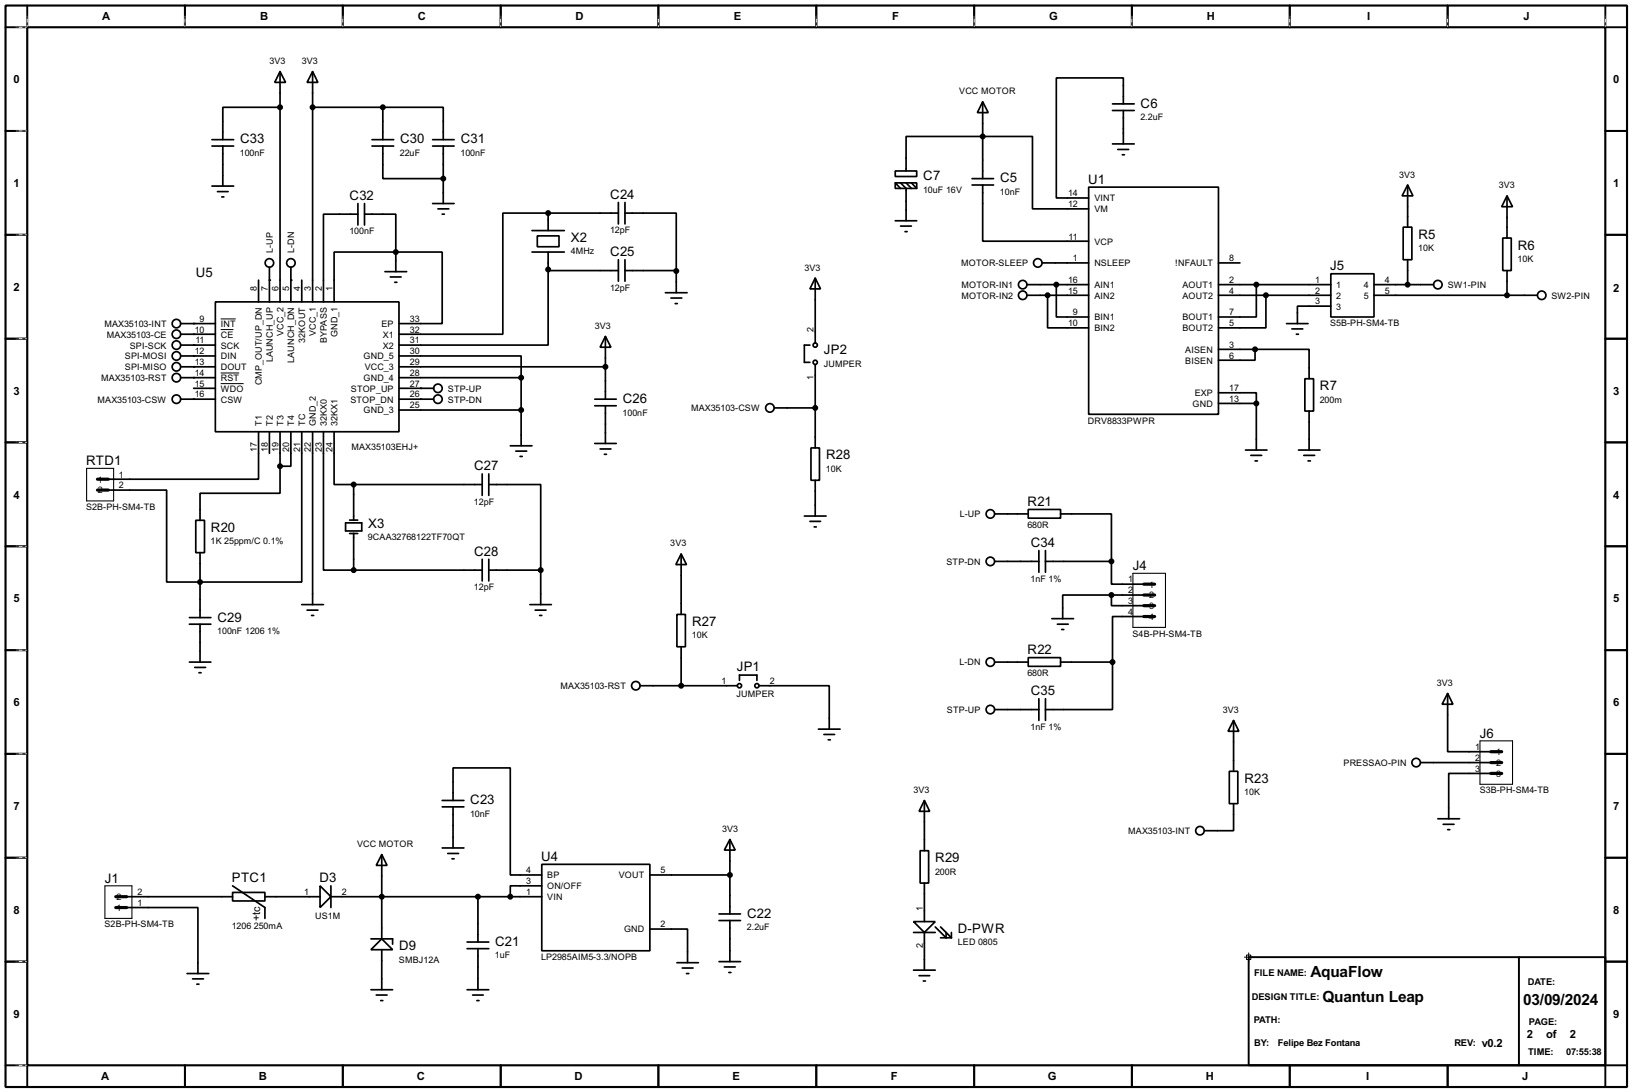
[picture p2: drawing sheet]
<svg xmlns="http://www.w3.org/2000/svg" width="383mm" height="256mm" viewBox="0 0 383 256" stroke-linecap="round" stroke-linejoin="round" font-family="sans-serif">
<path d="M1.3 1.3h381v254h-381zM6.4 6.4h370.8v243.8h-370.8z" fill="none" stroke="#000" stroke-width=".5"/>
<g fill="none" stroke="#000" stroke-width=".45">
<path d="M6.4 1.3v5.1h-5.1M43.5 1.3v5.1M80.6 1.3v5.1M117.7 1.3v5.1M154.7 1.3v5.1M191.8 1.3v5.1M228.9 1.3v5.1M266 1.3v5.1M303.1 1.3v5.1M340.2 1.3v5.1M377.2 1.3v5.1h5.1M1.3 30.8h5.1"/>
<path d="M377.2 30.8h5.1M1.3 55.2h5.1M377.2 55.2h5.1M1.3 79.6h5.1M377.2 79.6h5.1M1.3 103.9h5.1M377.2 103.9h5.1M1.3 128.3h5.1M377.2 128.3h5.1M1.3 152.7h5.1M377.2 152.7h5.1M1.3 177.1h5.1"/>
<path d="M377.2 177.1h5.1M1.3 201.5h5.1M377.2 201.5h5.1M1.3 225.9h5.1M293.4 224.8h83.8v25.4h-83.8zM356.9 224.8v25.4M377.2 225.9h5.1M1.3 250.2h5.1v5.1M43.5 250.2v5.1M80.6 250.2v5.1M117.7 250.2v5.1M154.7 250.2v5.1"/>
<path d="M191.8 250.2v5.1M228.9 250.2v5.1M266 250.2v5.1M303.1 250.2v5.1M340.2 250.2v5.1M382.3 250.2h-5.1v5.1"/>
</g>
<g fill="none" stroke="#fff" stroke-width=".23">
<path d="M3.9 6.4h2.3M6.4 3.9v2.3M43.5 3.9v2.3M80.6 3.9v2.3M117.7 3.9v2.3M154.7 3.9v2.3M191.8 3.9v2.3M228.9 3.9v2.3M266 3.9v2.3M303.1 3.9v2.3M340.2 3.9v2.3M377.2 3.9v2.3"/>
<path d="M3.9 30.8h2.3M3.9 55.2h2.3M3.9 79.6h2.3M3.9 103.9h2.3M3.9 128.3h2.3M3.9 152.7h2.3M3.9 177.1h2.3M3.9 201.5h2.3M3.9 225.9h2.3M3.9 250.2h2.3"/>
</g>
<g fill="none" stroke="#000" stroke-width=".23" stroke-dasharray=".5 1">
<path d="M3.9 6.4h2.3M6.4 3.9v2.3M43.5 3.9v2.3M80.6 3.9v2.3M117.7 3.9v2.3M154.7 3.9v2.3M191.8 3.9v2.3M228.9 3.9v2.3M266 3.9v2.3M303.1 3.9v2.3M340.2 3.9v2.3M377.2 3.9v2.3"/>
<path d="M3.9 30.8h2.3M3.9 55.2h2.3M3.9 79.6h2.3M3.9 103.9h2.3M3.9 128.3h2.3M3.9 152.7h2.3M3.9 177.1h2.3M3.9 201.5h2.3M3.9 225.9h2.3M3.9 250.2h2.3"/>
</g>
<path d="M51.9 74.9h3.5M51.9 77.4h3M51.9 87.6h4.3M51.9 90.1h5.4M292.4 224.8h2M292.9 224.3h1v1.1h-1zM293.4 223.8v2.1" fill="none" stroke="#000" stroke-width=".23"/>
<g fill="none" stroke="#000" stroke-width=".4">
<path d="M65.8 16.8l1.3 2.6h-2.5zM65.8 16.8v54.1M73.5 16.8l1.2 2.6h-2.5zM73.5 16.8v54.1M49.8 34.3h5.1M49.8 32.8h5.1M52.4 34.3v9.4M65.8 25.2h-13.4v7.6M73.5 25.2h16.5M87.4 34.3h5.1M87.4 32.8h5.1M90 25.2h14.2v7.6"/>
<path d="M90 34.3v7.7h14.2M90 25.2v7.6M101.7 34.3h5M101.7 32.8h5M104.2 34.3v13.5M230.9 23.9l1.3 2.6h-2.5zM230.9 23.9v18.1M261.4 26h5.1M261.4 24.4h5.1M261.4 33.8h5.1M262.7 35.1h2.5M263.7 36.4h.5"/>
<path d="M264 24.4v-6.1h-15.8v28.2h7.6M264 26v7.8M49.8 43.7h5.1M51.1 45h2.5M52.1 46.3h.5M84.1 50.3h-8.1v20.6M84.1 47.8v5.1M85.7 50.3h7.3v8.9M85.7 47.8v5.1M93 59.2h-14.5v11.7M93 59.2h10.9v16.8h-10.1M93 59.2v4.6"/>
<path d="M101.7 47.8h5M102.9 49.1h2.6M103.9 50.3h.5M125 54.2h7.6M125 59.2h7.6M126.3 55.4h5.1v2.6h-5.1zM128.8 50.1h-10.6v28.4h-24.4M128.8 50.1v4.1M128.8 59.2v4.1M128.8 50.1h16.5M145.3 47.6v5M146.9 50.1h12v13.6"/>
<path d="M146.9 47.6v5M210.4 40.2h5v1.3h-5zM210.4 43h5v1.3h-5zM210.4 43l1.2 1.3M210.4 51.9h5M211.6 43l1.3 1.3v7.6M211.6 53.1h2.6M212.7 54.4h.5M212.9 40.2v-8.1h29.7v17h13.2M212.9 43l1.3 1.3M214.2 43l1.2 1.3M228.4 43.5h5.1"/>
<path d="M228.4 42h5.1M230.9 43.5v13.2h24.9M255.8 44h30.5v53.3h-30.5zM329.7 53.4h2.1v7.6h-2.1zM330.8 43.5l1.2 2.5h-2.5zM330.8 43.5v9.9M353.1 55.9h2v7.7h-2zM354.1 46l1.3 2.6h-2.5zM354.1 46v9.9M42.5 76h8.1M42.5 78.5h8.1M50.6 70.9h43.2v30.5h-43.2z"/>
<path d="M60.8 65.8v5.1M63.3 62.8v8.1M68.4 62.8v8.1M70.9 65.8v5.1M90.5 63.8h5.1M91.7 65.1h2.6M92.8 66.3h.5M128.8 63.3v.3h16.5M128.8 63.3v17.8h-35M142.3 79l1.3 2.6h-2.6zM142.3 79v14.8M145.3 61v5.1"/>
<path d="M146.9 63.6h12.2l-.2 .1M146.9 61v5.1M156.4 68.8h5.1M157.7 70h2.5M158.7 71.3h.5M158.9 63.7v5.1M191.6 65.3l1.2 2.6h-2.5zM191.6 65.3v15.3M241.4 66.9h14.4M241.4 69.4h14.4M244.9 61.8h10.9M246.2 69.4v7.6h9.6"/>
<path d="M248.2 66.9v7.6h7.6M286.3 66.9h26.4M286.3 69.4h26.4M286.3 61.8h5.1M295.2 66.9v7.6h-8.9M297.5 69.4v7.6h-11.2M302.3 76h5.1M303.6 77.3h2.5M304.6 78.5h.5M312.7 64.3h10.2v10.2h-10.2zM312.7 71.9h-7.8v4.1M322.9 66.9h14"/>
<path d="M322.9 69.4h38.3M330.8 61v5.9M354.1 63.6v5.8M42.5 86.2h8.1M42.5 88.7h8.1M42.5 93.8h8.1M42.5 81.1h8.1M42.5 83.6h8.1M45.5 91.2h5.1M93.8 83.6h28.7v5.1M93.8 86.2h48.5M93.8 88.7h28.7"/>
<path d="M93.8 96.3h28.7M93.8 93.8h8.1M93.8 91.2h8.1M122.5 88.7v16M139.8 95.3h5M139.8 93.8h5M142.3 95.3v8.9M181.9 95.8h9.7M190.3 81.1h-1.3v4h1.3M191.6 85.7v19.5M286.3 92.3h8.9v2.5M286.3 94.8h8.9"/>
<path d="M286.3 82.1h8.6M294.9 82.1h12.7v6.9M294.9 82.1v2.5h-8.6M295.2 94.8v10.9M306.6 89h2.1v7.6h-2.1zM307.6 96.6v9.1M60.8 101.4v11.2h-35.3M63.3 101.4v5.1M65.8 109.5v6.4h-18.8v6.3M65.8 101.4v8.1M68.4 101.4v8.1h-2.6M70.9 101.4v35.3h-31.7v-21.6h-13.7"/>
<path d="M73.5 101.4v40.6M76 101.4v32.5h7.1M78.5 101.4v12.4h4.6M83.1 113.8h30.2M83.1 113.8v8.4M113.3 111.3v5.1M114.9 113.8h12.2v20.1M114.9 111.3v5.1M119.9 104.7h5.1M121.2 106h2.6M122.2 107.2h.5M139.8 104.2h5"/>
<path d="M141 105.5h2.6M142 106.7h.5M190.6 105.2h2v7.6h-2zM191.6 112.8v8.4M241.6 119.7h7.6v2h-7.6zM292.7 105.7h5M293.9 107h2.6M294.9 108.3h.6M305.1 105.7h5.1M306.4 107h2.5M307.4 108.3h.5M46 122.2h2.1v7.6h-2.1z"/>
<path d="M47 129.8v15.3M81.2 122.8h3.8v1.9h-3.8zM82.2 125.3h1.9M82.2 122.2h1.9M83.1 125.3v8.6M83.1 133.9h30.2M113.3 131.4v5.1M114.9 133.9h12.2M114.9 131.4v5.1M127.1 133.9v8.1M160.1 130.1l1.2 2.5h-2.5zM160.1 130.1v14.2"/>
<path d="M189 121.2h5.1M190.3 122.5h2.5M191.3 123.8h.5M233.7 120.7h7.9M233.7 131.9h10.4M244.1 129.3v5.1M245.7 131.9h15.5M245.7 129.3v5.1M249.2 120.7h12v11.2M261.2 139.8h-11.5v5.5M261.2 139.8v2.5h7.6M261.2 131.9v5.3h7.6"/>
<path d="M261.2 139.8h7.6M44.5 155.5h5.1M44.5 146.6h5.1M44.5 145.1h5.1M45.8 156.8h2.5M46.8 158h.5M47 146.6v8.9M70.9 142h5.1M72.2 143.3h2.5M73.2 144.6h.5M124.5 142h5.1M125.8 143.3h2.5"/>
<path d="M126.8 144.6h.5M159.1 144.3h2v7.6h-2zM160.1 151.9v9.2M173.8 159.8v-1.2h4.1v1.2M233.7 155.5h7.9M241.6 154.5h7.6v2h-7.6zM247.2 145.3h5.1M248.5 146.6h2.5M249.2 155.5h12.2M249.5 147.9h.5M261.4 155.5v11.2h-15.7M268.8 144.8h-7.4v10.7"/>
<path d="M150.4 161.1h22.9M178.4 161.1h16.5v10.2M192.3 171.3h5.1M193.6 172.5h2.5M194.6 173.8h.5M233.7 166.7h10.4M244.1 164.1v5.1M245.7 164.1v5.1M289.9 169.2l1.2 2.6h-2.5zM289.9 169.2v12M333.8 179.1h16.5M340.2 162.9l1.2 2.5h-2.5z"/>
<path d="M340.2 162.9v13.7h10.1M103.9 199.2h5.1M103.9 189.5h5.1M103.9 188h5.1M106.5 188v-7.6h13.4v25.1h7.4M106.5 189.5v9.7M171.5 197.2l1.3 2.5h-2.6zM171.5 197.2v17.5M216.2 199.8h2v7.6h-2zM217.2 188l1.3 2.6h-2.5zM217.2 188v11.8M288.9 181.2h2v7.6h-2z"/>
<path d="M289.9 188.8v6.3h-6.9M337.9 192.3h5.1M339.1 193.6h2.6M340.2 194.9h.5M350.3 181.7h-9.9v10.6M29.8 213.2h16.7v15.5M29.8 210.6h24.9M54.7 209.6h7.6v2h-7.6zM54.7 208.1l7.6 5.1v2.5M62.3 210.6h12.9M75.2 208.1l2.6 2.5-2.6 2.6zM77.8 210.6h49.5"/>
<path d="M77.8 208.1v5.1M89.7 200.7l1.3 2.6h-2.6zM89.7 200.7v9.7h.3v.7l-.3-.5v9.9M105.2 200.5h2.6M106.2 201.7h.5M112.3 210.6v10.7M127.3 203h25.4v20.3h-25.4zM127.3 208.1h-7.4v2.5M152.7 218.2h8.9v7.9M152.7 205.5h18.8M169 216.2h5M169 214.7h5"/>
<path d="M171.5 216.2v9.7M214.7 216.5h5.1l-2.6 2.5zM214.7 219h5.1M217.2 207.4v9.1M217.2 219v8.9M219.8 217.7l2.5 2.6v-1.3M221 217.7l2.6 2.6M223.6 219v1.3M44 228.7h5.1M45.3 229.9h2.5M46.3 231.2h.5M87.2 232.5h5.1"/>
<path d="M87.2 220.5h5.1v1.3M88.4 233.7h2.6M89.5 235h.5M89.7 220.5l2.6 2.6h-5.1zM89.7 223.1v9.4M109.8 232.5h5.1M109.8 222.8h5.1M109.8 221.3h5.1M111.1 233.7h2.5M112.1 235h.5M112.3 222.8v9.7M159.1 226.1h5"/>
<path d="M160.3 227.4h2.6M161.3 228.7h.6M169 225.9h5M170.2 227.1h2.6M171.3 228.4h.5M214.7 227.9h5.1M216 229.2h2.5M217 230.4h.5M221 220.3h2.6"/>
<circle cx="41.4" cy="78.5" r="1"/>
<circle cx="41.4" cy="76" r="1"/>
<circle cx="63.3" cy="61.8" r="1"/>
<circle cx="68.3" cy="61.8" r="1"/>
<circle cx="240.3" cy="66.9" r="1"/>
<circle cx="240.3" cy="69.4" r="1"/>
<circle cx="243.8" cy="61.8" r="1"/>
<circle cx="337.8" cy="66.9" r="1"/>
<circle cx="362.2" cy="69.4" r="1"/>
<circle cx="41.4" cy="83.6" r="1"/>
<circle cx="41.4" cy="86.2" r="1"/>
<circle cx="41.4" cy="93.8" r="1"/>
<circle cx="41.4" cy="81.1" r="1"/>
<circle cx="41.4" cy="88.7" r="1"/>
<circle cx="102.9" cy="91.2" r="1"/>
<circle cx="102.9" cy="93.8" r="1"/>
<circle cx="180.9" cy="95.8" r="1"/>
<circle cx="191.5" cy="81.1" r=".5"/>
<circle cx="191.5" cy="85.1" r=".5"/>
<circle cx="232.7" cy="120.7" r="1"/>
<circle cx="232.7" cy="131.9" r="1"/>
<circle cx="232.7" cy="155.5" r="1"/>
<circle cx="149.4" cy="161.1" r="1"/>
<circle cx="173.7" cy="161.1" r=".5"/>
<circle cx="177.8" cy="161.1" r=".5"/>
<circle cx="232.7" cy="166.7" r="1"/>
<circle cx="332.7" cy="179.1" r="1"/>
<circle cx="281.9" cy="195.1" r="1"/>
</g>
<g fill="#000">
<circle cx="45.5" cy="76" r=".2"/>
<circle cx="45.5" cy="78.5" r=".2"/>
<circle cx="63.3" cy="65.8" r=".2"/>
<circle cx="68.4" cy="65.8" r=".2"/>
<circle cx="45.5" cy="83.6" r=".2"/>
<circle cx="45.5" cy="88.7" r=".2"/>
<circle cx="45.5" cy="81.1" r=".2"/>
<circle cx="45.5" cy="93.8" r=".2"/>
<circle cx="45.5" cy="86.2" r=".2"/>
<circle cx="98.9" cy="93.8" r=".2"/>
<circle cx="98.9" cy="91.2" r=".2"/>
</g>
<g fill="#000" stroke="#000" stroke-width=".4">
<circle cx="65.8" cy="25.2" r=".5"/>
<circle cx="73.4" cy="25.2" r=".5"/>
<circle cx="89.9" cy="25.2" r=".5"/>
<circle cx="230.9" cy="32.1" r=".5"/>
<circle cx="93" cy="59.2" r=".5"/>
<circle cx="104.1" cy="42" r=".5"/>
<circle cx="128.8" cy="50.1" r=".5"/>
<circle cx="128.8" cy="63.3" r=".5"/>
<circle cx="158.9" cy="63.7" r=".5"/>
<circle cx="246.1" cy="69.4" r=".5"/>
<circle cx="248.2" cy="66.9" r=".5"/>
<circle cx="295.2" cy="66.9" r=".5"/>
<circle cx="297.4" cy="69.4" r=".5"/>
<circle cx="330.7" cy="66.9" r=".5"/>
<circle cx="354.1" cy="69.4" r=".5"/>
<circle cx="122.4" cy="96.3" r=".5"/>
<circle cx="122.4" cy="88.7" r=".5"/>
<circle cx="142.2" cy="86.2" r=".5"/>
<circle cx="191.5" cy="95.8" r=".5"/>
<circle cx="294.9" cy="82.1" r=".5"/>
<circle cx="295.2" cy="94.8" r=".5"/>
<circle cx="65.8" cy="109.5" r=".5"/>
<circle cx="83.1" cy="113.8" r=".5"/>
<circle cx="47" cy="136.7" r=".5"/>
<circle cx="83.1" cy="133.9" r=".5"/>
<circle cx="127" cy="133.9" r=".5"/>
<circle cx="261.1" cy="139.8" r=".5"/>
<circle cx="261.1" cy="131.9" r=".5"/>
<circle cx="261.4" cy="155.5" r=".5"/>
<circle cx="160" cy="161.1" r=".5"/>
<circle cx="89.7" cy="210.6" r=".5"/>
<circle cx="112.3" cy="210.6" r=".5"/>
<circle cx="119.9" cy="210.6" r=".5"/>
<circle cx="171.5" cy="205.5" r=".5"/>
</g>
<path d="M22.9 112.6h2.6M22.9 115.1h2.6M268.8 137.2h2.5M268.8 139.8h2.5M268.8 142.3h2.5M268.8 144.8h2.5M350.3 176.6h2.6M350.3 179.1h2.6M350.3 181.7h2.6M27.2 213.2h2.6M27.2 210.6h2.6" fill="none" stroke="#000" stroke-width=".75"/>
<path d="M20.4 110h6.3v7.7h-6.3zM266.2 134.7h7.7v12.7h-7.7zM347.8 174h7.6v10.2h-7.6zM24.7 208.1h6.3v7.6h-6.3z" fill="none" stroke="#000" stroke-width=".25"/>
<g font-size="4.1">
<text x="308" y="229.5">AquaFlow</text>
<text x="310.7" y="235.4">Quantun Leap</text>
<text x="357.9" y="236.1">03/09/2024</text>
</g>
<g font-size="3.5">
<text x="268" y="25.4">C6</text>
<text x="56.4" y="33.7">C33</text>
<text x="94" y="33.7">C30</text>
<text x="108.3" y="33.7">C31</text>
<text x="82.2" y="47">C32</text>
<text x="143.4" y="46.7">C24</text>
<text x="217" y="42.3">C7</text>
<text x="235" y="42.9">C5</text>
<text x="255.7" y="43.1">U1</text>
<text x="134.2" y="56.8">X2</text>
<text x="333.3" y="56.1">R5</text>
<text x="356.7" y="58.6">R6</text>
<text x="46" y="65">U5</text>
<text x="143.4" y="60.2">C25</text>
<text x="312.6" y="63.5">J5</text>
<text x="193.6" y="83.3">JP2</text>
<text x="146.4" y="94.7">C26</text>
<text x="310.2" y="91.7">R7</text>
<text x="194.1" y="107.9">R28</text>
<text x="20.3" y="109.3">RTD1</text>
<text x="111.4" y="110.5">C27</text>
<text x="241.5" y="118.9">R21</text>
<text x="49.6" y="124.9">R20</text>
<text x="86.5" y="123.9">X3</text>
<text x="111.4" y="130.6">C28</text>
<text x="242.2" y="128.5">C34</text>
<text x="266.2" y="133.9">J4</text>
<text x="51.1" y="146">C29</text>
<text x="162.6" y="147">R27</text>
<text x="241.5" y="153.7">R22</text>
<text x="173.1" y="157.7">JP1</text>
<text x="242.2" y="163.3">C35</text>
<text x="347.7" y="173.3">J6</text>
<text x="292.4" y="183.9">R23</text>
<text x="110.5" y="188.9">C23</text>
<text x="127.2" y="202.1">U4</text>
<text x="219.8" y="202.5">R29</text>
<text x="24.6" y="207.4">J1</text>
<text x="54.5" y="207.3">PTC1</text>
<text x="75.1" y="207.3">D3</text>
<text x="175.6" y="215.6">C22</text>
<text x="225.1" y="219.2">D-PWR</text>
<text x="93.8" y="223.2">D9</text>
<text x="116.4" y="222.2">C21</text>
</g>
<g font-size="3">
<text x="24" y="4.6">A</text>
<text x="61.1" y="4.6">B</text>
<text x="98.2" y="4.6">C</text>
<text x="135.2" y="4.6">D</text>
<text x="172.4" y="4.6">E</text>
<text x="209.6" y="4.6">F</text>
<text x="246.5" y="4.6">G</text>
<text x="283.6" y="4.6">H</text>
<text x="321.2" y="4.6">I</text>
<text x="358" y="4.6">J</text>
<text x="3.2" y="19.5">0</text>
<text x="379.1" y="19.5">0</text>
<text x="3.2" y="44">1</text>
<text x="379.1" y="44">1</text>
<text x="3.2" y="68.4">2</text>
<text x="379.1" y="68.6">2</text>
<text x="3.2" y="92.7">3</text>
<text x="379.1" y="92.7">3</text>
<text x="3.2" y="117.1">4</text>
<text x="379.1" y="117.1">4</text>
<text x="3.2" y="141.5">5</text>
<text x="379.1" y="141.5">5</text>
<text x="3.2" y="165.9">6</text>
<text x="379.1" y="165.9">6</text>
<text x="3.2" y="190.3">7</text>
<text x="379.1" y="190.3">7</text>
<text x="3.2" y="214.7">8</text>
<text x="379.1" y="214.7">8</text>
<text x="3.2" y="239.1">9</text>
<text x="379.1" y="239.1">9</text>
<text x="348.2" y="246">v0.2</text>
<text x="358.8" y="243.9">2</text>
<text x="363.3" y="243.9">of</text>
<text x="368.9" y="243.9">2</text>
<text x="23.8" y="253.8">A</text>
<text x="60.8" y="253.8">B</text>
<text x="97.9" y="253.8">C</text>
<text x="135" y="253.8">D</text>
<text x="172.1" y="253.8">E</text>
<text x="209.3" y="253.8">F</text>
<text x="246.2" y="253.8">G</text>
<text x="283.3" y="253.8">H</text>
<text x="321" y="253.8">I</text>
<text x="357.7" y="253.8">J</text>
</g>
<text font-size="2.9" x="61.1" y="216.3" transform="rotate(-90 61.1 216.3)">+tc</text>
<g font-size="2.5">
<text x="294.7" y="229.3">FILE NAME:</text>
<text x="359" y="231.3">DATE:</text>
<text x="294.1" y="234.9">DESIGN TITLE:</text>
<text x="294.6" y="240.2">PATH:</text>
<text x="294.7" y="245.8">BY:</text>
<text x="300.3" y="245.8">Felipe Bez Fontana</text>
<text x="341.7" y="245.8">REV:</text>
<text x="359.2" y="240.7">PAGE:</text>
<text x="359" y="247.8">TIME:</text>
<text x="368" y="247.8">07:55:38</text>
</g>
<g font-size="2.4">
<text x="63.3" y="15.1">3V3</text>
<text x="70.9" y="15.1">3V3</text>
<text x="225.4" y="22.2">VCC MOTOR</text>
<text x="268" y="28.2">2.2uF</text>
<text x="56.4" y="36.6">100nF</text>
<text x="94" y="36.6">22uF</text>
<text x="108.2" y="36.6">100nF</text>
<text x="328.8" y="41.7">3V3</text>
<text x="216.9" y="45.2">10uF 16V</text>
<text x="235" y="45.8">10nF</text>
<text x="251" y="46.1">14</text>
<text x="257.1" y="47.3">VINT</text>
<text x="352.2" y="44.3">3V3</text>
<text x="251" y="48.7">12</text>
<text x="257.1" y="49.9">VM</text>
<text x="64.1" y="59.4" transform="rotate(-90 64.1 59.4)">L-UP</text>
<text x="69.2" y="59.4" transform="rotate(-90 69.2 59.4)">L-DN</text>
<text x="82.1" y="55">100nF</text>
<text x="134.1" y="59.8">4MHz</text>
<text x="143.4" y="54.8">12pF</text>
<text x="251.1" y="56.3">11</text>
<text x="257.1" y="57.5">VCP</text>
<text x="333.3" y="59">10K</text>
<text x="189" y="63.5">3V3</text>
<text x="225.8" y="62.6">MOTOR-SLEEP</text>
<text x="252.1" y="61.4">1</text>
<text x="257.1" y="62.6">NSLEEP</text>
<text x="276.1" y="62.6">!NFAULT</text>
<text x="288.9" y="61.4">8</text>
<text x="356.6" y="61.5">10K</text>
<text x="60.4" y="68.4" transform="rotate(-90 60.4 68.4)">8</text>
<text x="62.9" y="68.4" transform="rotate(-90 62.9 68.4)">7</text>
<text x="65.4" y="68.4" transform="rotate(-90 65.4 68.4)">6</text>
<text x="68" y="68.4" transform="rotate(-90 68 68.4)">5</text>
<text x="70.5" y="68.4" transform="rotate(-90 70.5 68.4)">4</text>
<text x="73.1" y="68.4" transform="rotate(-90 73.1 68.4)">3</text>
<text x="75.6" y="68.4" transform="rotate(-90 75.6 68.4)">2</text>
<text x="78.1" y="68.4" transform="rotate(-90 78.1 68.4)">1</text>
<text x="143.4" y="68.3">12pF</text>
<text x="225.9" y="67.7">MOTOR-IN1</text>
<text x="225.9" y="70.2">MOTOR-IN2</text>
<text x="251" y="66.4">16</text>
<text x="251" y="69">15</text>
<text x="257.1" y="67.7">AIN1</text>
<text x="257.1" y="70.2">AIN2</text>
<text x="277.8" y="67.7">AOUT1</text>
<text x="277.8" y="70.2">AOUT2</text>
<text x="288.9" y="66.4">2</text>
<text x="288.9" y="69">4</text>
<text x="309" y="66.4">1</text>
<text x="309" y="69">2</text>
<text x="309" y="71.5">3</text>
<text x="314" y="67.7">1</text>
<text x="314" y="70.2">2</text>
<text x="320.5" y="67.7">4</text>
<text x="320.5" y="70.2">5</text>
<text x="325.4" y="66.4">4</text>
<text x="325.4" y="69">5</text>
<text x="340.2" y="67.7">SW1-PIN</text>
<text x="364.5" y="70.2">SW2-PIN</text>
<text x="24.5" y="76.8">MAX35103-INT</text>
<text x="46.9" y="75.6">9</text>
<text x="51.9" y="76.8">INT</text>
<text x="89.6" y="76.8">EP</text>
<text x="96.3" y="75.6">33</text>
<text x="139.8" y="77.3">3V3</text>
<text x="251" y="76.6">10</text>
<text x="252.1" y="74.1">9</text>
<text x="257.1" y="75.3">BIN1</text>
<text x="257.1" y="77.8">BIN2</text>
<text x="277.8" y="75.3">BOUT1</text>
<text x="277.8" y="77.8">BOUT2</text>
<text x="288.9" y="74.1">7</text>
<text x="288.9" y="76.6">5</text>
<text x="312.5" y="76.7">S5B-PH-SM4-TB</text>
<text x="314" y="72.7">3</text>
<text x="25.1" y="79.3">MAX35103-CE</text>
<text x="30.5" y="81.8">SPI-SCK</text>
<text x="45.8" y="78.1">10</text>
<text x="45.8" y="83.2">12</text>
<text x="45.9" y="80.7">11</text>
<text x="51.9" y="79.3">CE</text>
<text x="51.9" y="81.8">SCK</text>
<text x="66.6" y="79" transform="rotate(-90 66.6 79)">VCC_2</text>
<text x="71.7" y="80.5" transform="rotate(-90 71.7 80.5)">32KOUT</text>
<text x="74.3" y="79" transform="rotate(-90 74.3 79)">VCC_1</text>
<text x="76.8" y="80.7" transform="rotate(-90 76.8 80.7)">BYPASS</text>
<text x="79.3" y="79.2" transform="rotate(-90 79.3 79.2)">GND_1</text>
<text x="90" y="79.3">X1</text>
<text x="90" y="81.8">X2</text>
<text x="96.3" y="78.1">32</text>
<text x="96.3" y="80.7">31</text>
<text x="96.3" y="83.2">30</text>
<text x="191.2" y="78" transform="rotate(-90 191.2 78)">2</text>
<text x="278.5" y="82.9">AISEN</text>
<text x="288.9" y="81.7">3</text>
<text x="23.7" y="89.5">MAX35103-RST</text>
<text x="29.3" y="84.4">SPI-MOSI</text>
<text x="29.3" y="87">SPI-MISO</text>
<text x="45.8" y="85.7">13</text>
<text x="45.8" y="88.3">14</text>
<text x="51.9" y="84.4">DIN</text>
<text x="51.9" y="87">DOUT</text>
<text x="51.9" y="89.5">RST</text>
<text x="64.1" y="85.1" transform="rotate(-90 64.1 85.1)">LAUNCH_UP</text>
<text x="69.1" y="85.2" transform="rotate(-90 69.1 85.2)">LAUNCH_DN</text>
<text x="85.4" y="84.4">GND_5</text>
<text x="85.4" y="89.5">GND_4</text>
<text x="85.7" y="87">VCC_3</text>
<text x="96.3" y="85.7">29</text>
<text x="96.3" y="88.3">28</text>
<text x="191.2" y="89.3" transform="rotate(-90 191.2 89.3)">1</text>
<text x="193.6" y="86.2">JUMPER</text>
<text x="278.5" y="85.4">BISEN</text>
<text x="288.9" y="84.2">6</text>
<text x="22.9" y="94.5">MAX35103-CSW</text>
<text x="45.8" y="90.8">15</text>
<text x="45.8" y="93.4">16</text>
<text x="51.9" y="92">WDO</text>
<text x="51.9" y="94.5">CSW</text>
<text x="61.6" y="90.5" transform="rotate(-90 61.6 90.5)">CMP_OUT/UP_DN</text>
<text x="82.3" y="94.5">STOP_DN</text>
<text x="82.4" y="92">STOP_UP</text>
<text x="96.3" y="90.8">27</text>
<text x="96.3" y="93.4">26</text>
<text x="96.3" y="95.9">25</text>
<text x="105.2" y="92">STP-UP</text>
<text x="105.2" y="94.5">STP-DN</text>
<text x="280.2" y="95.6">GND</text>
<text x="280.7" y="93.1">EXP</text>
<text x="288.9" y="91.9">17</text>
<text x="288.9" y="94.4">13</text>
<text x="310.1" y="94.5">200m</text>
<text x="61.6" y="100.1" transform="rotate(-90 61.6 100.1)">T1</text>
<text x="64.1" y="100.1" transform="rotate(-90 64.1 100.1)">T2</text>
<text x="66.6" y="100.1" transform="rotate(-90 66.6 100.1)">T3</text>
<text x="69.2" y="100.1" transform="rotate(-90 69.2 100.1)">T4</text>
<text x="71.7" y="100.1" transform="rotate(-90 71.7 100.1)">TC</text>
<text x="74.3" y="100.1" transform="rotate(-90 74.3 100.1)">GND_2</text>
<text x="76.8" y="100.1" transform="rotate(-90 76.8 100.1)">32KX0</text>
<text x="79.3" y="100.1" transform="rotate(-90 79.3 100.1)">32KX1</text>
<text x="85.4" y="97.1">GND_3</text>
<text x="146.3" y="97.6">100nF</text>
<text x="162.4" y="96.6">MAX35103-CSW</text>
<text x="255.6" y="99.5">DRV8833PWPR</text>
<text x="60.4" y="106.2" transform="rotate(-90 60.4 106.2)">17</text>
<text x="62.9" y="106.2" transform="rotate(-90 62.9 106.2)">18</text>
<text x="65.4" y="106.2" transform="rotate(-90 65.4 106.2)">19</text>
<text x="68" y="106.2" transform="rotate(-90 68 106.2)">20</text>
<text x="70.5" y="106.2" transform="rotate(-90 70.5 106.2)">21</text>
<text x="73.1" y="106.2" transform="rotate(-90 73.1 106.2)">22</text>
<text x="75.6" y="106.2" transform="rotate(-90 75.6 106.2)">23</text>
<text x="78.1" y="106.2" transform="rotate(-90 78.1 106.2)">24</text>
<text x="82.6" y="105.6">MAX35103EHJ+</text>
<text x="23" y="113.4">1</text>
<text x="28" y="112.2">1</text>
<text x="194.1" y="110.8">10K</text>
<text x="20.2" y="119.8">S2B-PH-SM4-TB</text>
<text x="23" y="115.9">2</text>
<text x="28" y="114.7">2</text>
<text x="111.4" y="118.6">12pF</text>
<text x="225.5" y="121.5">L-UP</text>
<text x="241.4" y="123.9">680R</text>
<text x="49.5" y="127.8">1K 25ppm/C 0.1%</text>
<text x="86.5" y="126.8">9CAA32768122TF70QT</text>
<text x="157.5" y="128.4">3V3</text>
<text x="222.4" y="132.7">STP-DN</text>
<text x="242.2" y="136.6">1nF 1%</text>
<text x="265.1" y="136.8">1</text>
<text x="111.4" y="138.7">12pF</text>
<text x="265.1" y="139.4">2</text>
<text x="265.1" y="141.9">3</text>
<text x="270.1" y="138">1</text>
<text x="270.1" y="140.6">2</text>
<text x="270.1" y="143.1">3</text>
<text x="51.1" y="148.9">100nF 1206</text>
<text x="62.8" y="148.9">1%</text>
<text x="162.6" y="149.9">10K</text>
<text x="265.1" y="144.4">4</text>
<text x="266.1" y="149.5">S4B-PH-SM4-TB</text>
<text x="270.1" y="145.6">4</text>
<text x="131.7" y="161.9">MAX35103-RST</text>
<text x="169.6" y="160.7">1</text>
<text x="180.9" y="160.7">2</text>
<text x="225.4" y="156.3">L-DN</text>
<text x="241.4" y="158.7">680R</text>
<text x="337.6" y="161.1">3V3</text>
<text x="173.1" y="163.8">JUMPER</text>
<text x="222.5" y="167.5">STP-UP</text>
<text x="287.3" y="167.5">3V3</text>
<text x="242.2" y="171.4">1nF 1%</text>
<text x="315.7" y="179.9">PRESSAO-PIN</text>
<text x="346.6" y="176.2">1</text>
<text x="346.6" y="178.7">2</text>
<text x="351.6" y="177.4">1</text>
<text x="351.6" y="179.9">2</text>
<text x="346.6" y="181.3">3</text>
<text x="351.6" y="182.5">3</text>
<text x="110.5" y="191.8">10nF</text>
<text x="214.7" y="186.3">3V3</text>
<text x="292.4" y="186.8">10K</text>
<text x="347.7" y="186.3">S3B-PH-SM4-TB</text>
<text x="169.7" y="195.4">3V3</text>
<text x="265.1" y="195.9">MAX35103-INT</text>
<text x="83.9" y="199">VCC MOTOR</text>
<text x="123.6" y="205.1">4</text>
<text x="123.6" y="207.7">3</text>
<text x="128.6" y="206.3">BP</text>
<text x="128.6" y="208.8">ON/OFF</text>
<text x="145.4" y="206.3">VOUT</text>
<text x="155.2" y="205.1">5</text>
<text x="219.7" y="205.4">200R</text>
<text x="27.4" y="214">1</text>
<text x="27.4" y="211.4">2</text>
<text x="32.3" y="212.8">1</text>
<text x="32.3" y="210.2">2</text>
<text x="71.5" y="210.2">1</text>
<text x="74" y="215.9">US1M</text>
<text x="80.3" y="210.2">2</text>
<text x="123.6" y="210.2">1</text>
<text x="128.6" y="211.4">VIN</text>
<text x="216.8" y="213.9" transform="rotate(-90 216.8 213.9)">1</text>
<text x="24.6" y="217.8">S2B-PH-SM4-TB</text>
<text x="54.5" y="218.3">1206</text>
<text x="59.7" y="218.3">250mA</text>
<text x="146.6" y="219">GND</text>
<text x="155.2" y="217.8">2</text>
<text x="175.5" y="218.5">2.2uF</text>
<text x="93.7" y="226.1">SMBJ12A</text>
<text x="116.3" y="225.1">1uF</text>
<text x="127.1" y="225.5">LP2985AIM5-3.3/NOPB</text>
<text x="216.8" y="222.6" transform="rotate(-90 216.8 222.6)">2</text>
<text x="225" y="222.1">LED 0805</text>
</g>
</svg>
